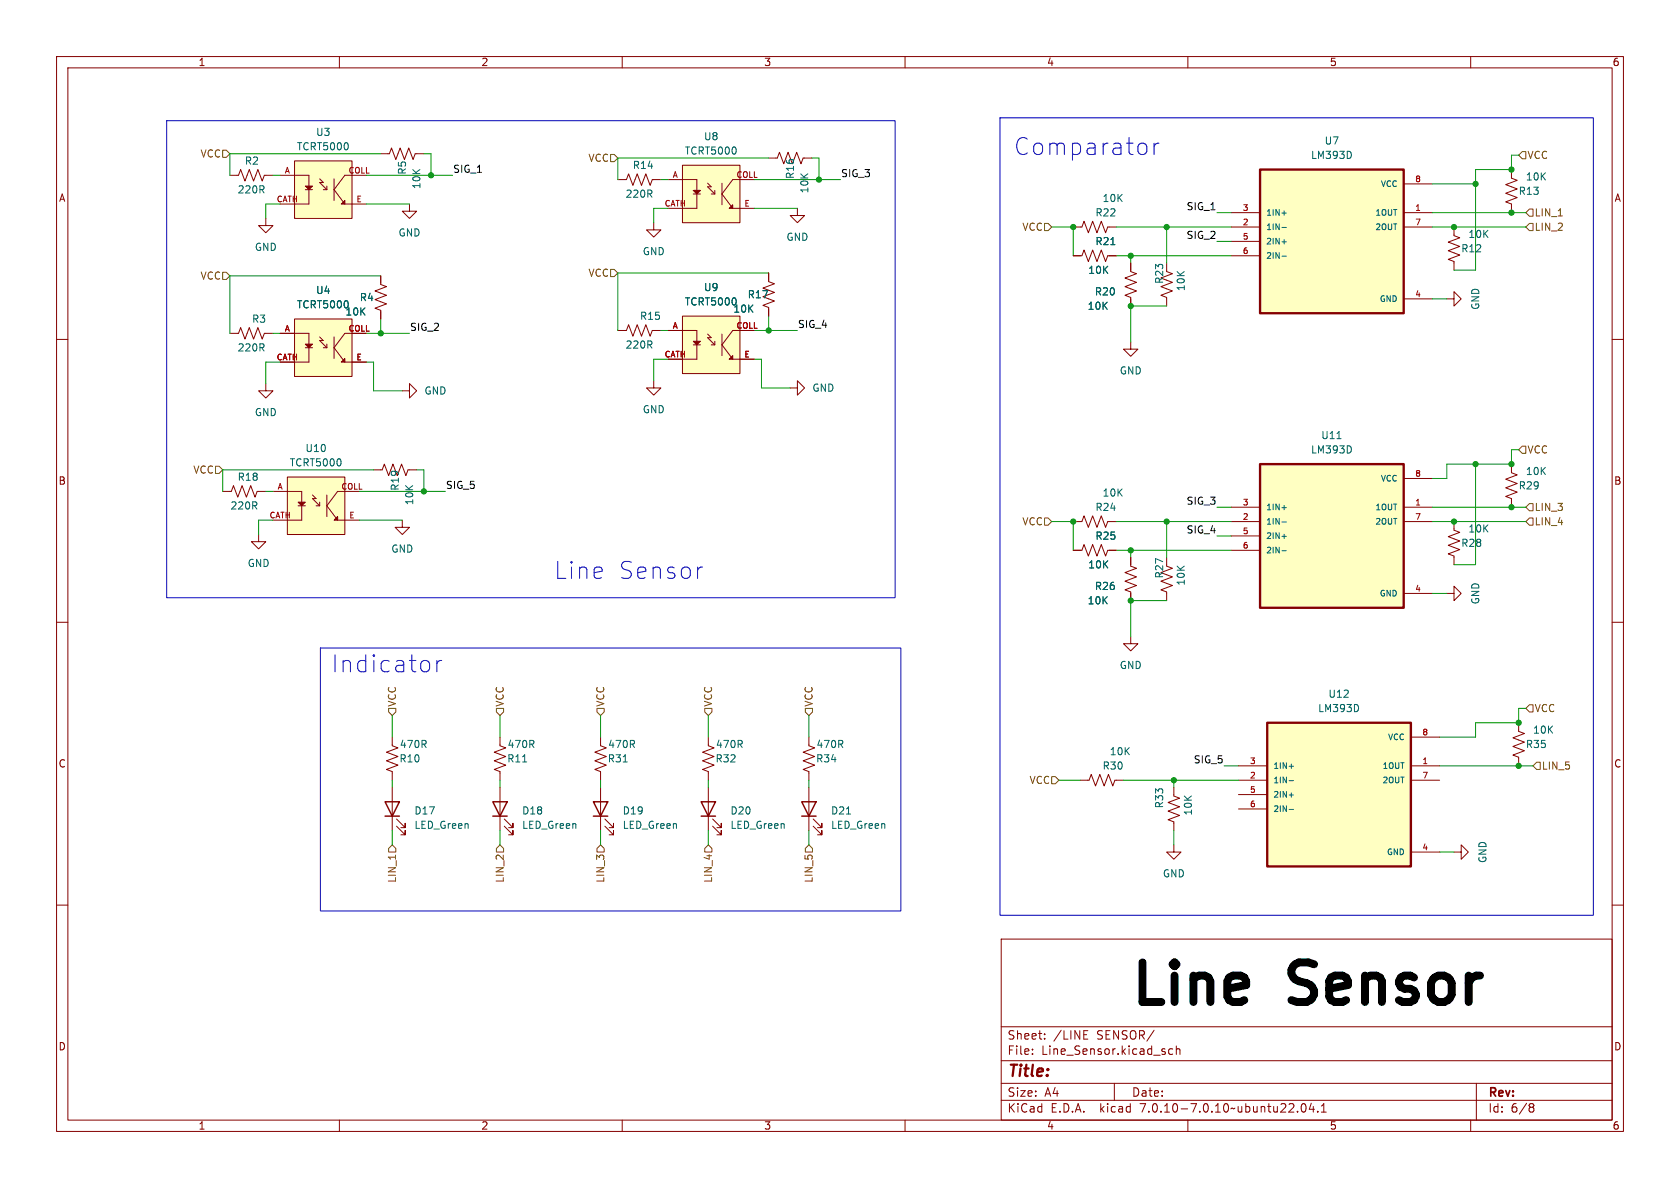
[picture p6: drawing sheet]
<svg xmlns="http://www.w3.org/2000/svg" width="297mm" height="210mm" viewBox="0 0 297 210" stroke-linecap="round" stroke-linejoin="round" font-family="sans-serif">
<g fill="none" stroke="#840000" stroke-width=".18">
<path d="M10 10h277v190h-277zM12 12h273v186h-273zM60 10v2M110 10v2M160 10v2M210 10v2M260 10v2M40.6 31h1.6l.3-1 .8 2 .8-2 .7 2 .8-2 .8 2 .3-1h1.6M47 38.6v1.3h1.3l-1.3 1.2-1.3-1.2h1.3M49.5 31h5.1v5.1h-5.1M52.1 28.4h10.1v10.2h-10.1zM54 33.5h1.2"/>
<path d="M56.5 31.6l.6 .7h-.6l1.3 1.2M57.1 33.5h.7M57.8 32.9v.6M59.1 31.6v3.8M64.8 31h-3.8l-1.9 2.5 1.9 2.6h3.8M67.3 27.2h1.5l.4-1 .8 2 .7-2 .8 2 .8-2 .7 2 .4-1h1.5M72.4 36.1v1.2h1.3l-1.3 1.3-1.3-1.3h1.3M109.2 31.8h1.5l.4-1.1 .8 2.1 .7-2.1 .8 2.1 .8-2.1 .7 2.1 .4-1h1.5M115.6 39.4v1.2h1.2l-1.2 1.3-1.3-1.3h1.3M118.1 31.8h5.1v5h-5.1M120.6 29.2h10.2v10.2h-10.2zM122.6 34.3h1.2"/>
<path d="M125.1 32.4l.6 .6h-.6l1.3 1.3M125.7 34.3h.7M126.4 33.7v.6M127.6 32.4v3.8M133.3 31.8h-3.8l-1.9 2.5 1.9 2.5h3.8M135.9 27.9h1.5l.4-1 .8 2.1 .7-2.1 .8 2.1 .7-2.1 .8 2.1 .4-1.1h1.5M141 36.8v1.3h1.2l-1.2 1.3-1.3-1.3h1.3M217.7 37.6h5.1M248.2 37.6h5M248.2 32.5h5M267.2 30v1.5l1 .4-2 .7 2 .8-2 .8 2 .7-2 .8 1 .4v1.5M10 60h2"/>
<path d="M40.6 58.9h1.6l.3-1 .8 2 .8-2 .7 2 .8-2 .8 2 .3-1h1.6M49.5 58.9h5.1v5.1h-5.1M52.1 56.4h10.1v10.1h-10.1zM56.5 59.6l.6 .6h-.6l1.3 1.3M59.1 59.6v3.8M64.8 58.9h-3.8l-1.9 2.6 1.9 2.5h3.8M67.3 48.8v1.5l1 .4-2 .7 2 .8-2 .8 2 .7-2 .8 1 .4v1.5M109.2 58.4h1.5l.4-1 .8 2 .7-2 .8 2 .8-2 .7 2 .4-1h1.5M118.1 58.4h5.1v5.1h-5.1M120.6 55.9h10.2v10.1h-10.2zM125.1 59.1l.6 .6h-.6l1.3 1.3M127.6 59.1v3.8"/>
<path d="M133.3 58.4h-3.8l-1.9 2.6 1.9 2.5h3.8M135.9 48.3v1.5l1 .4-2 .7 2 .8-2 .8 2 .7-2 .8 1 .4v1.5M189.7 45.2h1.6l.3-1 .8 2 .8-2 .7 2 .8-2 .8 2 .3-1h1.6M189.7 40.1h1.6l.3-1 .8 2 .8-2 .7 2 .8-2 .8 2 .3-1h1.6M199.9 46.5v1.5l1 .4-2 .7 2 .8-2 .8 2 .7-2 .8 1 .4v1.5M206.2 48l1.1 .4-2.1 .7 2.1 .8-2.1 .8 2.1 .7-2.1 .8 1 .4v1.5M217.7 40.1h5.1M217.7 42.7h5.1M217.7 45.2h5.1M248.2 40.1h5M248.2 52.8h5M255.8 52.8h1.2v-1.2l1.3 1.2-1.3 1.3v-1.3"/>
<path d="M257 40.1v1.6l1.1 .3-2.1 .8 2.1 .8-2.1 .7 2.1 .8-2.1 .7 1 .4v1.6M285 60h2M47 67.8v1.3h1.3l-1.3 1.3-1.3-1.3h1.3M54 61.5h1.2M57.1 61.5h.7M57.8 60.8v.7M71.1 69.1h1.3v-1.3l1.3 1.3-1.3 1.3v-1.3M115.6 67.3v1.3h1.2l-1.2 1.3-1.3-1.3h1.3M122.6 61h1.2M125.7 61h.7M126.4 60.3v.7M139.7 68.6h1.3v-1.3l1.2 1.3-1.2 1.3v-1.3"/>
<path d="M199.9 60.5v1.2h1.3l-1.3 1.3-1.3-1.3h1.3M39.4 86.9h1.5l.4-1 .7 2 .8-2 .8 2 .7-2 .8 2 .4-1h1.5M45.7 94.5v1.3h1.3l-1.3 1.2-1.3-1.2h1.3M48.3 86.9h5v5h-5M50.8 84.3h10.2v10.2h-10.2zM52.7 89.4h1.3M55.2 87.5l.7 .6h-.7l1.3 1.3M55.9 89.4h.6M56.5 88.8v.6M57.8 87.5v3.8M63.5 86.9h-3.8l-1.9 2.5 1.9 2.5h3.8M66 83.1h1.6l.3-1.1 .8 2.1 .8-2.1 .7 2.1 .8-2.1 .8 2.1 .3-1h1.6"/>
<path d="M71.1 91.9v1.3h1.3l-1.3 1.3-1.3-1.3h1.3M189.7 97.3h1.6l.3-1 .8 2 .8-2 .7 2 .8-2 .8 2 .3-1h1.6M189.7 92.2h1.6l.3-1 .8 2 .8-2 .7 2 .8-2 .8 2 .3-1h1.6M199.9 98.6v1.5l1 .4-2 .7 2 .8-2 .7 2 .8-2 .8 1 .3v1.6M217.7 97.3h5.1M217.7 89.7h5.1M217.7 92.2h5.1M217.7 94.7h5.1M248.2 89.7h5M248.2 92.2h5M248.2 84.6h5M257 92.2v1.5l1.1 .4-2.1 .8 2.1 .7-2.1 .8 2.1 .8-2.1 .7 1 .4v1.5"/>
<path d="M267.2 82v1.6l1 .3-2 .8 2 .8-2 .7 2 .8-2 .8 1 .3v1.6M10 110h2M199.9 112.5v1.3h1.3l-1.3 1.3-1.3-1.3h1.3M206.2 100.1l1.1 .4-2.1 .7 2.1 .8-2.1 .7 2.1 .8-2.1 .8 1 .3v1.6M248.2 104.9h5M255.8 104.9h1.2v-1.3l1.3 1.3-1.3 1.3v-1.3M285 110h2M69.3 130.3v1.5l1.1 .4-2.1 .8 2.1 .7-2.1 .8 2.1 .8-2.1 .7 1 .4v1.5M69.3 139.2v7.6M88.4 130.3v1.5l1 .4-2 .8 2 .7-2 .8 2 .8-2 .7 1 .4v1.5M88.4 139.2v7.6M106.2 130.3v1.5l1 .4-2 .8 2 .7-2 .8 2 .8-2 .7 1 .4v1.5"/>
<path d="M106.2 139.2v7.6M125.2 130.3v1.5l1 .4-2 .8 2 .7-2 .8 2 .8-2 .7 1 .4v1.5M125.2 139.2v7.6M143 130.3v1.5l1 .4-2 .8 2 .7-2 .8 2 .8-2 .7 1 .4v1.5M143 139.2v7.6M191 137.9h1.5l.4-1 .8 2 .7-2 .8 2 .8-2 .7 2 .4-1h1.5M207.5 139.2v1.5l1 .4-2 .8 2 .7-2 .8 2 .7-2 .8 1 .4v1.5M218.9 137.9h5.1M218.9 135.4h5.1M249.4 137.9h5.1M249.4 135.4h5.1M249.4 130.3h5.1"/>
<path d="M268.5 127.8v1.5l1 .4-2 .7 2 .8-2 .8 2 .7-2 .8 1 .4v1.5M10 160h2M70.1 146.1l1.5 1.5v-.8v.8h-.7M70.1 144.8l1.5 1.5v-.8v.8h-.7M89.2 146.1l1.5 1.5v-.8v.8h-.8M89.2 144.8l1.5 1.5v-.8v.8h-.8M106.9 146.1l1.6 1.5v-.8v.8h-.8M106.9 144.8l1.6 1.5v-.8v.8h-.8M126 146.1l1.5 1.5v-.8v.8h-.8M126 144.8l1.5 1.5v-.8v.8h-.8M143.8 146.1l1.5 1.5v-.8v.8h-.8M143.8 144.8l1.5 1.5v-.8v.8h-.8"/>
<path d="M207.5 149.4v1.2h1.3l-1.3 1.3-1.3-1.3h1.3M218.9 140.5h5.1M218.9 143h5.1M249.4 150.6h5.1M257 150.6h1.3v-1.2l1.3 1.2-1.3 1.3v-1.3M285 160h2M177 166h108v32h-108zM60 198v2M110 198v2M160 198v2M177 194.5h108M177 191.5h108"/>
<path d="M177 187.5h108M177 181.5h108M182.5 186.3v.1M182.5 185.5v.1M184.7 183.6v.1M184.7 182.8v.1M191.6 182.9h.5M191.6 183.7h.7M191.6 182.2h.7M197 191.5v3M207.3 185.5l-.4-.1-.3 .3v.4l.1 .2h.6M208 185.5l.2-.1 .3 .1 .1 .9"/>
<path d="M208 184.9v1.5M210 198v2M229.4 196.5v.1M230.2 195.2l.2-.1a.81 .81 0 0 1 .6 .6 .81 .81 0 0 1-.3 .8l-.2 .1a.81 .81 0 0 1-.3-1.4zM231.8 195l-.3 1.1h.9M232.2 195.6v1M233 196.5v.1M233.6 196.6h.9M233.6 195.5l.4-.4v1.5M260 198v2M261 191.5v6.5M270.6 195.1h.3l.3 .3-.3 .3"/>
<path d="M270.6 195.7h.3M270.9 195.7l.2 .2 .1 .4-.3 .3h-.3"/>
</g>
<path d="M68.1 141.7h2.5l-1.3 2.6zM68.1 144.3h2.5M87.1 141.7h2.6l-1.3 2.6zM87.1 144.3h2.6M104.9 141.7h2.5l-1.2 2.6zM104.9 144.3h2.5M124 141.7h2.5l-1.3 2.6zM124 144.3h2.5M141.7 141.7h2.6l-1.3 2.6zM141.7 144.3h2.6" fill="none" stroke="#840000" stroke-width=".25"/>
<g fill="none" stroke="#006464" stroke-width=".18">
<path d="M226.6 37.7h.8M238.8 27v.7M196.4 43.3h.7M226.6 40.2h.8M226.6 42.7h.8M226.6 45.3h.8M236.4 77.5h.7M238.8 79.1v.7M226.6 92.3h.8M226.6 89.7h.8M226.6 94.8h.8M226.6 97.4h.8"/>
<path d="M92.4 134.7h.7M110.2 134.7h.7M227.9 138h.8M227.9 135.5h.8M240.1 124.8v.7M149.6 143.9h.8M227.9 140.5h.8M227.9 143.1h.8"/>
</g>
<g fill="#ffffc2" stroke="#ffffc2" stroke-width=".18">
<path d="M120.6 55.9h10.2v10.1h-10.2z"/>
<path d="M50.8 84.3h10.2v10.2h-10.2z"/>
<path d="M52.1 28.4h10.1v10.2h-10.1z"/>
<path d="M52.1 56.4h10.1v10.1h-10.1z"/>
<path d="M120.6 29.2h10.2v10.2h-10.2z"/>
<path d="M222.8 30h25.4v25.4h-25.4z"/>
<path d="M224 127.8h25.4v25.4h-25.4z"/>
<path d="M222.8 82h25.4v25.4h-25.4z"/>
</g>
<g fill="#840000" stroke="#840000" stroke-width=".18">
<path d="M122.6 60.3h1.2l-.6 .7z"/>
<path d="M129.5 62.9v.6h-.6z"/>
<path d="M52.7 88.8h1.3l-.7 .6z"/>
<path d="M59.1 91.9l.6-.6v.6z"/>
<path d="M54 32.9h1.2l-.6 .6z"/>
<path d="M61 35.4v.7h-.7z"/>
<path d="M54 60.8h1.2l-.6 .7z"/>
<path d="M61 63.4v.6h-.7z"/>
<path d="M122.6 33.7h1.2l-.6 .6z"/>
<path d="M128.9 36.8l.6-.6v.6z"/>
</g>
<path d="M222.8 30h25.4v25.4h-25.4zM222.8 82h25.4v25.4h-25.4zM224 127.8h25.4v25.4h-25.4z" fill="none" stroke="#840000" stroke-width=".41"/>
<g fill="none" stroke="#725600" stroke-width=".18">
<path d="M39.4 26.5h.6l.6 .7-.6 .6h-.6zM107.9 27.3h.7l.6 .6-.6 .7h-.7zM184.7 39.5h.6l.6 .6-.6 .7h-.6zM269.1 26.8h.6v1.3h-.6l-.6-.7zM270.4 37h.6v1.2h-.6l-.7-.6zM270.4 39.5h.6v1.3h-.6l-.7-.7zM275.5 38.2h.7M39.4 48.1h.6l.6 .7-.6 .6h-.6zM107.9 47.6h.7l.6 .7-.6 .6h-.7zM269.1 78.9h.6v1.2h-.6l-.6-.6zM38.1 82.4h.6l.7 .7-.7 .6h-.6zM184.7 91.6h.6l.6 .6-.6 .6h-.6z"/>
<path d="M270.4 91.6h.6v1.2h-.6l-.7-.6zM270.4 89h.6v1.3h-.6l-.7-.6zM68.7 125.2h1.3v.7l-.7 .6-.6-.6zM87.8 125.2h1.2v.7l-.6 .6-.6-.6zM105.5 125.2h1.3v.7l-.6 .6-.7-.6zM124.6 125.2h1.3v.7l-.7 .6-.6-.6zM142.4 125.2h1.2v.7l-.6 .6-.6-.6zM185.9 137.3h.7l.6 .6-.6 .7h-.7zM270.4 124.6h.6v1.3h-.6l-.7-.7zM271.7 134.7h.6v1.3h-.6l-.7-.6zM69.3 149.4l.7 .6v.6h-1.3v-.6zM69.9 151.2v.7"/>
<path d="M87.8 150l.6-.6 .6 .6v.6h-1.2zM106.2 149.4l.6 .6v.6h-1.3v-.6zM125.2 149.4l.7 .6v.6h-1.3v-.6zM143 149.4l.6 .6v.6h-1.2v-.6z"/>
</g>
<path d="M29.5 21.3h128.7v84.4h-128.7zM176.8 20.8h104.9v141h-104.9zM202.5 25.5l.2 .4v.8l-.2 .5M204 25.3v2M204.9 25.3a.77 .77 0 0 0-.9 .6M56.6 114.6h102.7v46.4h-102.7zM75.8 117l.1 .3v.9l-.1 .3M77.2 116.8v2M78.1 116.8a.77 .77 0 0 0-.9 .5M124.2 100.2l-.6 .2" fill="none" stroke="#0000c2" stroke-width=".18"/>
<g fill="none" stroke="#009600" stroke-width=".18">
<path d="M48.3 31h1.2M49.5 36.1h-2.5v2.5M64.8 31h15.2M64.8 36.1h7.6M67.3 27.2h-26.7v3.8M74.9 27.2h1.3v3.8M116.8 31.8h1.3M118.1 36.8h-2.5v2.6M133.3 31.8h15.3M133.3 36.8h7.7M135.9 27.9h-26.7v3.9M143.5 27.9h1.3v3.9"/>
<path d="M215.1 37.6h2.6M253.2 37.6h16.5M253.2 32.5h7.7M268.5 27.4h-1.3v2.6h-6.3v17.8h-3.9M48.3 58.9h1.2M64.8 58.9h7.6M67.3 48.8h-26.7v10.1M67.3 56.4v2.5M116.8 58.4h1.3M133.3 58.4h7.7M135.9 48.3h-26.7v10.1M135.9 55.9v2.5"/>
<path d="M185.9 40.1h3.8v5.1M197.4 40.1h20.3M197.4 45.2h20.3M199.9 45.2v1.3M206.2 54.1h-6.3v6.4M206.2 40.1v6.4M215.1 42.7h2.6M253.2 40.1h16.5M253.2 52.8h2.6M49.5 64h-2.5v3.8M64.8 64h1.2v5.1h5.1M118.1 63.5h-2.5v3.8"/>
<path d="M133.3 63.5h1.3v5.1h5.1M268.5 79.5h-1.3v2.5h-11.4v2.6h-2.6M47 86.9h1.3M48.3 91.9h-2.6v2.6M63.5 86.9h15.2M63.5 91.9h7.6M66 83.1h-26.6v3.8M73.7 83.1h1.2v3.8M185.9 92.2h3.8v5.1M197.4 92.2h20.3M197.4 97.3h20.3M199.9 97.3v1.3"/>
<path d="M206.2 92.2v6.4M215.1 89.7h2.6M215.1 94.7h2.6M253.2 92.2h16.5M253.2 89.7h16.5M260.9 82v17.8h-3.9M206.2 106.2h-6.3v6.3M253.2 104.9h2.6M69.3 126.5v3.8M69.3 137.9v1.3M88.4 126.5v3.8M88.4 137.9v1.3"/>
<path d="M106.2 126.5v3.8M106.2 137.9v1.3M125.2 126.5v3.8M125.2 137.9v1.3M143 126.5v3.8M143 137.9v1.3M187.2 137.9h3.8M198.6 137.9h20.3M207.5 137.9v1.3M216.4 135.4h2.5M254.5 135.4h16.5M269.7 125.2h-1.2v2.6h-7.6v2.5h-6.4"/>
<path d="M69.3 146.8v2.6M88.4 146.8v2.6M106.2 146.8v2.6M125.2 146.8v2.6M143 146.8v2.6M207.5 146.8v2.6M254.5 150.6h2.5"/>
</g>
<g fill="#009600" stroke="#009600" stroke-width=".18">
<circle cx="267.2" cy="37.6" r=".46"/>
<circle cx="267.2" cy="30" r=".46"/>
<circle cx="260.9" cy="32.5" r=".46"/>
<circle cx="257" cy="40.1" r=".46"/>
<circle cx="260.9" cy="82" r=".46"/>
<circle cx="206.2" cy="40.1" r=".46"/>
<circle cx="267.2" cy="89.7" r=".46"/>
<circle cx="267.2" cy="82" r=".46"/>
<circle cx="199.9" cy="45.2" r=".46"/>
<circle cx="189.7" cy="40.1" r=".46"/>
<circle cx="199.9" cy="54.1" r=".46"/>
<circle cx="144.8" cy="31.8" r=".46"/>
<circle cx="76.2" cy="31" r=".46"/>
<circle cx="135.9" cy="58.4" r=".46"/>
<circle cx="67.3" cy="58.9" r=".46"/>
<circle cx="206.2" cy="92.2" r=".46"/>
<circle cx="189.7" cy="92.2" r=".46"/>
<circle cx="199.9" cy="97.3" r=".46"/>
<circle cx="257" cy="92.2" r=".46"/>
<circle cx="74.9" cy="86.9" r=".46"/>
<circle cx="199.9" cy="106.2" r=".46"/>
<circle cx="268.5" cy="127.8" r=".46"/>
<circle cx="207.5" cy="137.9" r=".46"/>
<circle cx="268.5" cy="135.4" r=".46"/>
</g>
<g font-size="9.7">
<text x="199.4" y="178.1">Line</text>
<text x="228.9" y="178.1">Sensor</text>
</g>
<g font-size="4.2" fill="#0000c2">
<text x="179.1" y="27.7">Comparator</text>
<text x="97.8" y="102.6">Line</text>
<text x="109.1" y="102.6">Sensor</text>
<text x="58.4" y="119.1">Indicator</text>
</g>
<text font-size="2.8" fill="#840000" x="178" y="190.9">Title:</text>
<g font-size="2.1" fill="#840000">
<text x="178" y="184">Sheet:</text>
<text x="186.2" y="184">/LINE</text>
<text x="194" y="184">SENSOR/</text>
<text x="178" y="186.7">File:</text>
<text x="184.1" y="186.7">Line_Sensor.kicad_sch</text>
<text x="178" y="196.9">KiCad</text>
<text x="178" y="194.1">Size:</text>
<text x="184.7" y="194.1">A4</text>
<text x="185.7" y="196.9">E.D.A.</text>
<text x="194.6" y="196.9">kicad</text>
<text x="200" y="194.1">Date:</text>
<text x="201.8" y="196.9">7.0.10-7.0.10~ubuntu22.04.1</text>
<text x="263" y="194.3">Rev:</text>
<text x="263" y="196.9">Id:</text>
<text x="267.1" y="196.9">6/8</text>
</g>
<g font-size="1.8" fill="#840000">
<text x="35" y="11.9">1</text>
<text x="85" y="11.9">2</text>
<text x="135" y="11.9">3</text>
<text x="185" y="11.9">4</text>
<text x="235" y="11.9">5</text>
<text x="285" y="11.9">6</text>
<text x="10.3" y="35.9">A</text>
<text x="285.3" y="35.9">A</text>
<text x="10.3" y="85.9">B</text>
<text x="285.3" y="85.9">B</text>
<text x="10.3" y="135.9">C</text>
<text x="285.3" y="135.9">C</text>
<text x="10.3" y="185.9">D</text>
<text x="285.3" y="185.9">D</text>
<text x="35" y="199.9">1</text>
<text x="85" y="199.9">2</text>
<text x="135" y="199.9">3</text>
<text x="185" y="199.9">4</text>
<text x="235" y="199.9">5</text>
<text x="285" y="199.9">6</text>
</g>
<g font-size="1.8" fill="#725600">
<text x="35.3" y="28">VCC</text>
<text x="103.9" y="28.8">VCC</text>
<text x="269.9" y="28.3">VCC</text>
<text x="180.6" y="41">VCC</text>
<text x="271.2" y="38.5">LIN_1</text>
<text x="271.2" y="41">LIN_2</text>
<text x="35.3" y="49.6">VCC</text>
<text x="103.9" y="49.1">VCC</text>
<text x="34.1" y="83.9">VCC</text>
<text x="269.9" y="80.4">VCC</text>
<text x="180.6" y="93.1">VCC</text>
<text x="271.2" y="93.1">LIN_4</text>
<text x="271.2" y="90.5">LIN_3</text>
<text x="70.2" y="125" transform="rotate(-90 70.2 125)">VCC</text>
<text x="89.3" y="125" transform="rotate(-90 89.3 125)">VCC</text>
<text x="107" y="125" transform="rotate(-90 107 125)">VCC</text>
<text x="126.1" y="125" transform="rotate(-90 126.1 125)">VCC</text>
<text x="143.9" y="125" transform="rotate(-90 143.9 125)">VCC</text>
<text x="271.2" y="126.1">VCC</text>
<text x="272.5" y="136.2">LIN_5</text>
<text x="181.9" y="138.8">VCC</text>
<text x="70.2" y="156.2" transform="rotate(-90 70.2 156.2)">LIN_1</text>
<text x="89.3" y="156.2" transform="rotate(-90 89.3 156.2)">LIN_2</text>
<text x="107" y="156.2" transform="rotate(-90 107 156.2)">LIN_3</text>
<text x="126.1" y="156.2" transform="rotate(-90 126.1 156.2)">LIN_4</text>
<text x="143.9" y="156.2" transform="rotate(-90 143.9 156.2)">LIN_5</text>
</g>
<g font-size="1.8" fill="#006464">
<text x="43.2" y="29.3">R2</text>
<text x="52.4" y="26.8">TCRT5000</text>
<text x="55.8" y="24.2">U3</text>
<text x="121" y="27.5">TCRT5000</text>
<text x="124.4" y="25">U8</text>
<text x="231.7" y="28.3">LM393D</text>
<text x="234.1" y="25.8">U7</text>
<text x="41.9" y="34.4">220R</text>
<text x="72" y="31" transform="rotate(-90 72 31)">R5</text>
<text x="74.5" y="33.5" transform="rotate(-90 74.5 33.5)">10K</text>
<text x="110.5" y="35.2">220R</text>
<text x="111.8" y="30.1">R14</text>
<text x="140.6" y="31.7" transform="rotate(-90 140.6 31.7)">R16</text>
<text x="143.1" y="34.3" transform="rotate(-90 143.1 34.3)">10K</text>
<text x="194.8" y="35.9">10K</text>
<text x="268.4" y="34.6">R13</text>
<text x="269.7" y="32.1">10K</text>
<text x="193.6" y="38.5">R22</text>
<text x="45" y="44.6">GND</text>
<text x="70.4" y="42">GND</text>
<text x="113.5" y="45.3">GND</text>
<text x="138.9" y="42.8">GND</text>
<text x="193.6" y="43.5">R21</text>
<text x="258.2" y="44.8">R12</text>
<text x="259.5" y="42.3">10K</text>
<text x="55.8" y="52.2">U4</text>
<text x="63.5" y="53.4">R4</text>
<text x="124.4" y="51.7">U9</text>
<text x="132.1" y="52.9">R17</text>
<text x="192.3" y="48.6">10K</text>
<text x="193.5" y="52.4">R20</text>
<text x="205.8" y="50.3" transform="rotate(-90 205.8 50.3)">R23</text>
<text x="209.7" y="51.6" transform="rotate(-90 209.7 51.6)">10K</text>
<text x="44.5" y="57.3">R3</text>
<text x="52.4" y="54.7">TCRT5000</text>
<text x="61" y="56">10K</text>
<text x="113" y="56.7">R15</text>
<text x="121" y="54.2">TCRT5000</text>
<text x="129.5" y="55.5">10K</text>
<text x="192.2" y="55">10K</text>
<text x="261.7" y="54.9" transform="rotate(-90 261.7 54.9)">GND</text>
<text x="41.9" y="62.3">220R</text>
<text x="110.5" y="61.8">220R</text>
<text x="74.9" y="70">GND</text>
<text x="143.5" y="69.4">GND</text>
<text x="197.9" y="66.4">GND</text>
<text x="45" y="73.8">GND</text>
<text x="113.5" y="73.3">GND</text>
<text x="233.5" y="77.8">U11</text>
<text x="51.1" y="82.7">TCRT5000</text>
<text x="53.9" y="80.1">U10</text>
<text x="231.7" y="80.4">LM393D</text>
<text x="41.9" y="85.2">R18</text>
<text x="70.7" y="86.9" transform="rotate(-90 70.7 86.9)">R19</text>
<text x="73.3" y="89.4" transform="rotate(-90 73.3 89.4)">10K</text>
<text x="194.8" y="88">10K</text>
<text x="268.4" y="86.7">R29</text>
<text x="269.7" y="84.2">10K</text>
<text x="40.6" y="90.3">220R</text>
<text x="193.6" y="95.6">R25</text>
<text x="193.6" y="90.5">R24</text>
<text x="259.5" y="94.3">10K</text>
<text x="43.7" y="100.4">GND</text>
<text x="69.1" y="97.9">GND</text>
<text x="192.3" y="100.7">10K</text>
<text x="258.2" y="96.9">R28</text>
<text x="192.2" y="107">10K</text>
<text x="193.5" y="104.5">R26</text>
<text x="205.8" y="102.4" transform="rotate(-90 205.8 102.4)">R27</text>
<text x="209.7" y="103.6" transform="rotate(-90 209.7 103.6)">10K</text>
<text x="261.7" y="106.9" transform="rotate(-90 261.7 106.9)">GND</text>
<text x="197.9" y="118.5">GND</text>
<text x="234.8" y="123.5">U12</text>
<text x="232.9" y="126.1">LM393D</text>
<text x="270.9" y="129.9">10K</text>
<text x="70.5" y="135">R10</text>
<text x="70.6" y="132.4">470R</text>
<text x="89.6" y="135">R11</text>
<text x="89.6" y="132.4">470R</text>
<text x="107.4" y="135">R31</text>
<text x="107.4" y="132.4">470R</text>
<text x="126.4" y="135">R32</text>
<text x="126.5" y="132.4">470R</text>
<text x="144.2" y="135">R34</text>
<text x="144.2" y="132.4">470R</text>
<text x="194.8" y="136.2">R30</text>
<text x="196.1" y="133.7">10K</text>
<text x="269.7" y="132.4">R35</text>
<text x="205.8" y="143" transform="rotate(-90 205.8 143)">R33</text>
<text x="73.2" y="146.7">LED_Green</text>
<text x="73.2" y="144.2">D17</text>
<text x="92.2" y="146.7">LED_Green</text>
<text x="92.2" y="144.2">D18</text>
<text x="110" y="146.7">LED_Green</text>
<text x="110" y="144.2">D19</text>
<text x="129" y="146.7">LED_Green</text>
<text x="129" y="144.2">D20</text>
<text x="146.8" y="146.7">LED_Green</text>
<text x="146.8" y="144.2">D21</text>
<text x="210.9" y="144.3" transform="rotate(-90 210.9 144.3)">10K</text>
<text x="205.5" y="155.3">GND</text>
<text x="263" y="152.7" transform="rotate(-90 263 152.7)">GND</text>
</g>
<g font-size="1.8" fill="#0f0f0f">
<text x="80" y="30.6">SIG_1</text>
<text x="148.6" y="31.4">SIG_3</text>
<text x="209.7" y="37.2">SIG_1</text>
<text x="209.7" y="42.3">SIG_2</text>
<text x="72.4" y="58.6">SIG_2</text>
<text x="141" y="58.1">SIG_4</text>
<text x="78.7" y="86.5">SIG_5</text>
<text x="209.7" y="89.3">SIG_3</text>
<text x="209.7" y="94.4">SIG_4</text>
<text x="210.9" y="135">SIG_5</text>
</g>
<g font-size="1.4" fill="#a90000">
<text x="48.8" y="35.8">CATH</text>
<text x="50.2" y="30.7">A</text>
<text x="61.5" y="30.7">COLL</text>
<text x="62.9" y="35.8">E</text>
<text x="118.8" y="31.5">A</text>
<text x="130.1" y="31.5">COLL</text>
<text x="250.1" y="32.3">8</text>
<text x="117.4" y="36.6">CATH</text>
<text x="131.5" y="36.6">E</text>
<text x="219.6" y="39.9">2</text>
<text x="219.6" y="37.3">3</text>
<text x="250.1" y="37.3">1</text>
<text x="250.1" y="39.9">7</text>
<text x="219.6" y="42.4">5</text>
<text x="219.6" y="45">6</text>
<text x="250.1" y="52.6">4</text>
<text x="50.2" y="58.7">A</text>
<text x="61.5" y="58.7">COLL</text>
<text x="118.8" y="58.2">A</text>
<text x="130.1" y="58.2">COLL</text>
<text x="48.8" y="63.8">CATH</text>
<text x="62.9" y="63.8">E</text>
<text x="117.4" y="63.2">CATH</text>
<text x="131.5" y="63.2">E</text>
<text x="49" y="86.6">A</text>
<text x="60.2" y="86.6">COLL</text>
<text x="219.6" y="89.4">3</text>
<text x="250.1" y="89.4">1</text>
<text x="250.1" y="84.3">8</text>
<text x="47.5" y="91.7">CATH</text>
<text x="61.6" y="91.7">E</text>
<text x="219.6" y="91.9">2</text>
<text x="219.6" y="94.5">5</text>
<text x="250.1" y="91.9">7</text>
<text x="219.6" y="97">6</text>
<text x="250.1" y="104.6">4</text>
<text x="251.4" y="130">8</text>
<text x="220.9" y="137.7">2</text>
<text x="220.9" y="135.1">3</text>
<text x="251.4" y="135.1">1</text>
<text x="251.4" y="137.7">7</text>
<text x="220.9" y="140.2">5</text>
<text x="220.9" y="142.7">6</text>
<text x="251.4" y="150.4">4</text>
</g>
<g font-size="1.4" fill="#006464">
<text x="244" y="33.2">VCC</text>
<text x="223.8" y="40.9">1IN-</text>
<text x="223.8" y="38.3">1IN+</text>
<text x="243" y="38.3">1OUT</text>
<text x="243" y="40.9">2OUT</text>
<text x="223.8" y="43.4">2IN+</text>
<text x="223.8" y="45.9">2IN-</text>
<text x="243.8" y="53.6">GND</text>
<text x="244" y="85.3">VCC</text>
<text x="223.8" y="92.9">1IN-</text>
<text x="223.8" y="90.4">1IN+</text>
<text x="223.8" y="95.5">2IN+</text>
<text x="243" y="90.4">1OUT</text>
<text x="243" y="92.9">2OUT</text>
<text x="223.8" y="98">2IN-</text>
<text x="243.8" y="105.6">GND</text>
<text x="245.3" y="131">VCC</text>
<text x="225" y="136.1">1IN+</text>
<text x="244.3" y="136.1">1OUT</text>
<text x="225" y="138.7">1IN-</text>
<text x="225" y="141.2">2IN+</text>
<text x="225" y="143.7">2IN-</text>
<text x="244.3" y="138.7">2OUT</text>
<text x="245.1" y="151.4">GND</text>
</g>
</svg>
